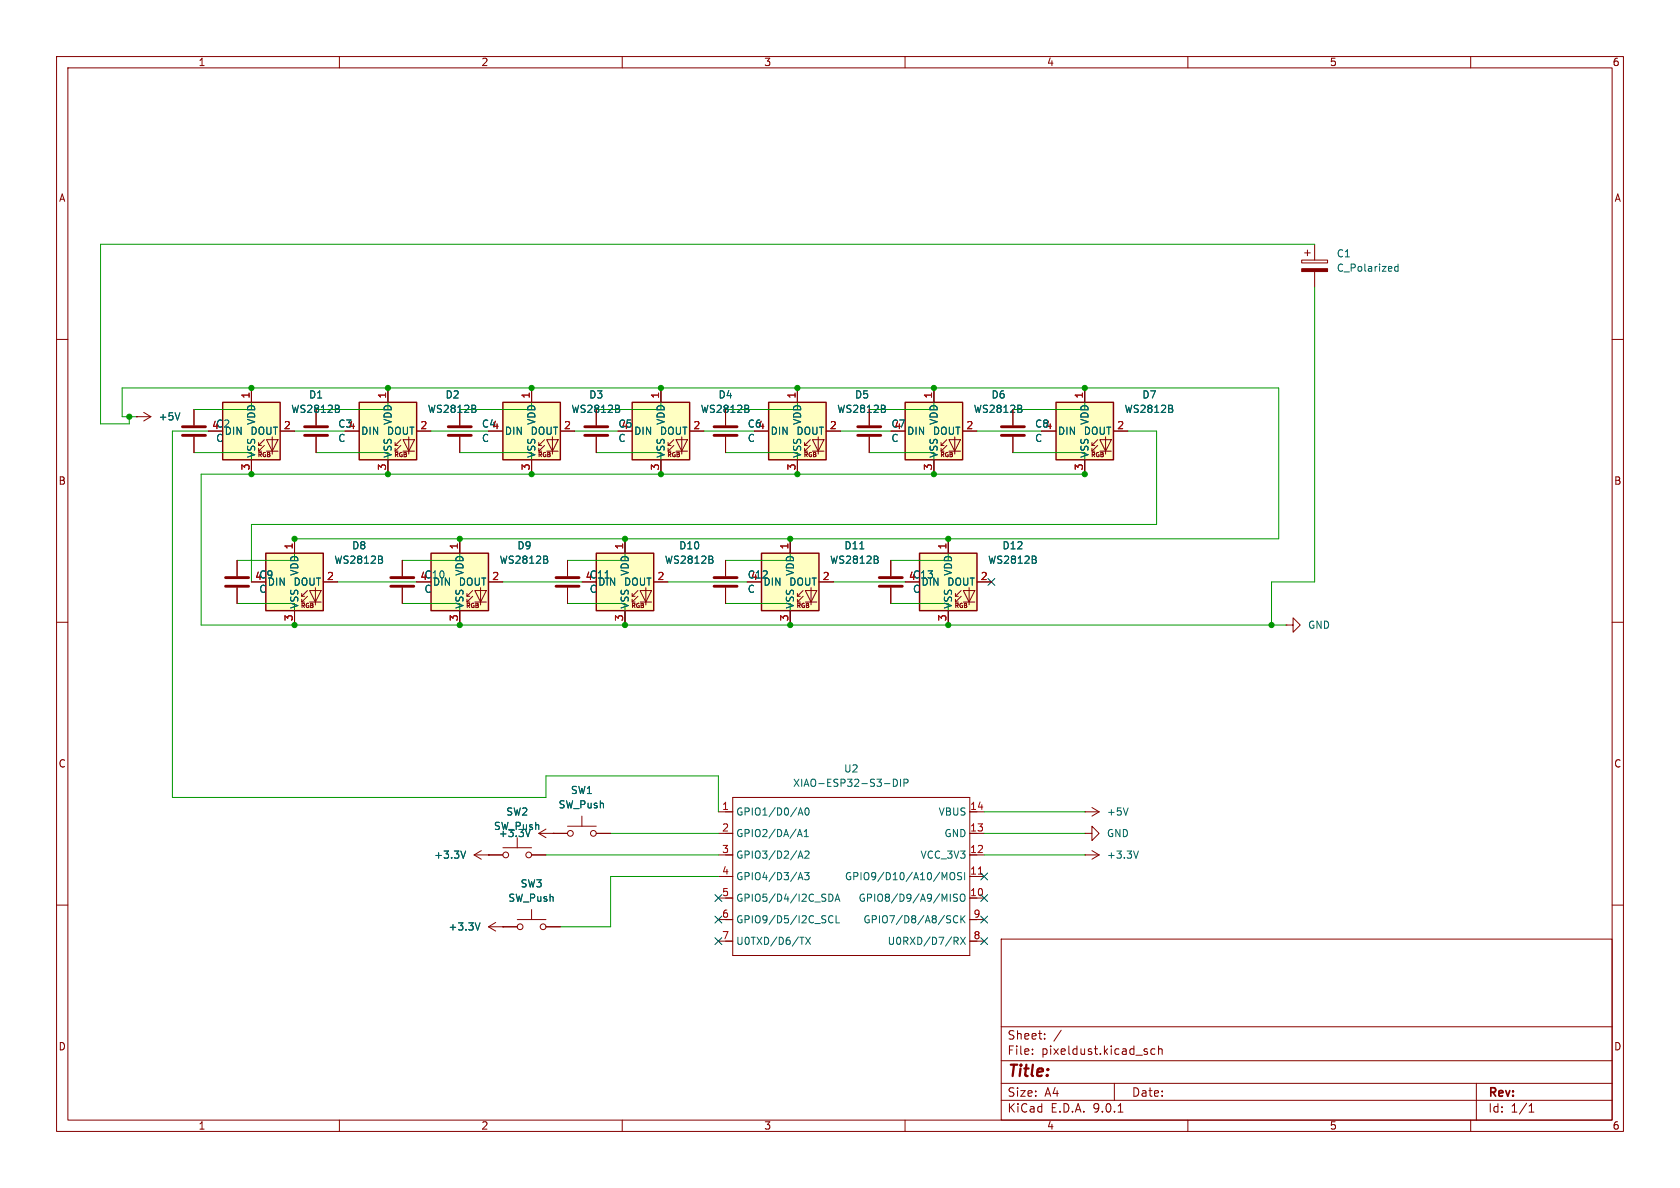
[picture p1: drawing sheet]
<svg xmlns="http://www.w3.org/2000/svg" width="297mm" height="210mm" viewBox="0 0 297 210" stroke-linecap="round" stroke-linejoin="round" font-family="sans-serif">
<g fill="none" stroke="#840000" stroke-width=".18">
<path d="M10 10h277v190h-277zM12 12h273v186h-273zM60 10v2M110 10v2M160 10v2M210 10v2M260 10v2M10 60h2M81.3 72.4v2.8M81.3 77.2v2.8M285 60h2M10 110h2"/>
<path d="M285 110h2M191.8 143.5h.1M191.8 147.3h1.2v-1.2l1.3 1.2-1.3 1.3v-1.3M191.8 147.3h.1M191.8 151.1h.1M191.8 143.5h2.5M191.8 151.1h2.5M193 142.7l1.3 .8M193 150.4l1.3 .7M194.3 143.5l-1.3 .8M194.3 151.1l-1.3 .8M10 160h2"/>
<path d="M177 166h108v32h-108zM285 160h2M60 198v2M110 198v2M160 198v2M177 194.5h108M177 191.5h108M177 187.5h108M177 181.5h108M182.5 186.3v.1M182.5 185.5v.1M184.7 183.6v.1"/>
<path d="M184.7 182.8v.1M187.6 182.1l-1.3 2M197 191.5v3M197.7 196.6h.8M202.7 185.9l.2 .2-.2 .3M202.7 185.4l.1 .1M204.2 185.5l-.5-.1-.2 .3v.4l.1 .2h.6M204.8 185.5l.2-.1 .4 .1 .1 .9M204.8 184.9v1.5M210 198v2M260 198v2M261 191.5v6.5"/>
<path d="M270.3 196.6h.9M270.3 195.5l.4-.4v1.5"/>
</g>
<path d="M199.4 142.8l-.4 1.3M201.3 150.4l-.5 1.3" fill="none" stroke="#006464" stroke-width=".18"/>
<path d="M79.2 75.4h4.1M79.2 77h4.1" fill="none" stroke="#840000" stroke-width=".51"/>
<path d="M63.5 71.1h10.2v10.2h-10.2z" fill="#ffffc2"/>
<g fill="none" stroke="#840000" stroke-width=".18">
<path d="M61 76.2h2.5M68.6 68.6v2.5M69.8 78.7h.6M69.8 79.8h.6M70.9 77.7l-1.1 1v-.5M70.9 78.7l-1.1 1.1v-.6M71.2 77.7h2.1l-1 2.1zM71.2 79.8h2.1M72.3 77.2v3.1M73.7 76.2h2.5M68.6 81.3v2.5M71.1 99.1v2.8"/>
<path d="M71.1 103.9v2.8"/>
</g>
<path d="M63.5 71.1h10.2v10.2h-10.2z" fill="none" stroke="#840000" stroke-width=".25"/>
<path d="M84 72.3l.2 .2-.2 .3M84 71.8v.3" fill="none" stroke="#006464" stroke-width=".18"/>
<path d="M69.1 102.1h4.1M69.1 103.6h4.1" fill="none" stroke="#840000" stroke-width=".51"/>
<path d="M76.2 97.8h10.2v10.2h-10.2z" fill="#ffffc2"/>
<path d="M81.3 95.3v2.5M81.3 108v2.5M82.5 105.4h.6M82.5 106.4h.6M83.6 104.4l-1.1 1v-.5M83.6 105.4l-1.1 1v-.5M83.9 104.4h2.1l-1 2zM83.9 106.4h2.1M85 103.9v3M86.4 102.9h2.5" fill="none" stroke="#840000" stroke-width=".18"/>
<path d="M76.2 97.8h10.2v10.2h-10.2z" fill="none" stroke="#840000" stroke-width=".25"/>
<path d="M96.7 99l.2 .1-.2 .4M96.7 98.4v.4" fill="none" stroke="#006464" stroke-width=".18"/>
<path d="M88.9 71.1h10.2v10.2h-10.2z" fill="#ffffc2"/>
<g fill="none" stroke="#840000" stroke-width=".18">
<path d="M24.1 73.7h.1M24.1 73.7h2.6M25.4 72.9l1.3 .8M26.7 73.7l-1.3 .7M34.3 72.4v2.8M34.3 77.2v2.8M86.4 76.2h2.5M94 68.6v2.5M95.2 78.7h.6M95.2 79.8h.6M96.3 77.7l-1.1 1v-.5M96.3 78.7l-1.1 1.1v-.6"/>
<path d="M96.6 77.7h2.1l-1 2.1zM96.6 79.8h2.1M97.7 77.2v3.1M99.1 76.2h2.5M94 81.3v2.5"/>
</g>
<path d="M88.9 71.1h10.2v10.2h-10.2z" fill="none" stroke="#840000" stroke-width=".25"/>
<path d="M31.8 73l-.4 1.2M109.4 72.3l.2 .2-.2 .3M109.4 71.8v.3" fill="none" stroke="#006464" stroke-width=".18"/>
<path d="M32.3 75.4h4M32.3 77h4" fill="none" stroke="#840000" stroke-width=".51"/>
<path d="M134.6 97.8h10.2v10.2h-10.2z" fill="#ffffc2"/>
<path d="M139.7 95.3v2.5M139.7 108v2.5M141 105.4h.5M141 106.4h.5M142 104.4l-1 1v-.5M142 105.4l-1 1v-.5M142.4 104.4h2l-1 2zM142.4 106.4h2M143.4 103.9v3M144.8 102.9h2.5" fill="none" stroke="#840000" stroke-width=".18"/>
<path d="M134.6 97.8h10.2v10.2h-10.2z" fill="none" stroke="#840000" stroke-width=".25"/>
<path d="M152 97h.7M155.2 99l.1 .1-.1 .4M155.2 98.4v.4" fill="none" stroke="#006464" stroke-width=".18"/>
<path d="M47 97.8h10.1v10.2h-10.1z" fill="#ffffc2"/>
<g fill="none" stroke="#840000" stroke-width=".18">
<path d="M153.7 72.4v2.8M153.7 77.2v2.8M41.9 99.1v2.8M52.1 95.3v2.5M41.9 103.9v2.8M52.1 108v2.5M53.3 105.4h.5M53.3 106.4h.5M54.4 104.4l-1.1 1v-.5M54.4 105.4l-1.1 1v-.5M54.7 104.4h2.1l-1 2zM54.7 106.4h2.1"/>
<path d="M55.8 103.9v3M57.1 102.9h2.6"/>
</g>
<path d="M47 97.8h10.1v10.2h-10.1z" fill="none" stroke="#840000" stroke-width=".25"/>
<path d="M67.5 99l.1 .1-.1 .4M67.5 98.4v.4" fill="none" stroke="#006464" stroke-width=".18"/>
<path d="M151.6 75.4h4.1M151.6 77h4.1M39.9 102.1h4M39.9 103.6h4" fill="none" stroke="#840000" stroke-width=".51"/>
<path d="M186.7 71.1h10.1v10.2h-10.1z" fill="#ffffc2"/>
<path d="M184.1 76.2h2.6M191.8 68.6v2.5M193 78.7h.5M193 79.8h.5M194.1 77.7l-1.1 1v-.5M194.1 78.7l-1.1 1.1v-.6M194.4 77.7h2.1l-1 2.1zM194.4 79.8h2.1M195.5 77.2v3.1M196.8 76.2h2.6M191.8 81.3v2.5" fill="none" stroke="#840000" stroke-width=".18"/>
<path d="M186.7 71.1h10.1v10.2h-10.1z" fill="none" stroke="#840000" stroke-width=".25"/>
<path d="M207.2 72.3l.1 .2-.1 .3M207.2 71.8v.3" fill="none" stroke="#006464" stroke-width=".18"/>
<path d="M135.9 71.1h10.1v10.2h-10.1z" fill="#ffffc2"/>
<path d="M133.3 76.2h2.6M141 68.6v2.5M142.2 78.7h.5M142.2 79.8h.5M143.3 77.7l-1.1 1v-.5M143.3 78.7l-1.1 1.1v-.6M143.6 77.7h2.1l-1 2.1zM143.6 79.8h2.1M144.7 77.2v3.1M146 76.2h2.6M141 81.3v2.5" fill="none" stroke="#840000" stroke-width=".18"/>
<path d="M135.9 71.1h10.1v10.2h-10.1z" fill="none" stroke="#840000" stroke-width=".25"/>
<path d="M156.4 72.3l.1 .2-.1 .3M156.4 71.8v.3" fill="none" stroke="#006464" stroke-width=".18"/>
<path d="M162.6 97.8h10.1v10.2h-10.1z" fill="#ffffc2"/>
<g fill="none" stroke="#840000" stroke-width=".18">
<path d="M230.1 46h4.6v.5h-4.6zM230.6 44.7h1M231.1 44.2v1M232.4 43.2v2.8M232.4 48v2.8M55.9 72.4v2.8M55.9 77.2v2.8M157.5 99.1v2.8M167.6 95.3v2.5M157.5 103.9v2.8M167.6 108v2.5M168.9 105.4h.5"/>
<path d="M168.9 106.4h.5M169.9 104.4l-1 1v-.5M169.9 105.4l-1 1v-.5M170.3 104.4h2l-1 2zM170.3 106.4h2M171.3 103.9v3M172.7 102.9h2.6M227.3 110.5h1.3v-1.3l1.3 1.3-1.3 1.3v-1.3M227.3 110.5h.1"/>
</g>
<path d="M162.6 97.8h10.1v10.2h-10.1z" fill="none" stroke="#840000" stroke-width=".25"/>
<path d="M247.2 46.7v1.3M247.2 47.2l-.4-.1-.2 .2 .1 .6h.5M183.1 99l.1 .1-.1 .4M183.1 98.4v.4" fill="none" stroke="#006464" stroke-width=".18"/>
<path d="M53.8 75.4h4.1M53.8 77h4.1M155.4 102.1h4.1M155.4 103.6h4.1" fill="none" stroke="#840000" stroke-width=".51"/>
<path d="M230.1 47.5h4.6v.5h-4.6z" fill="#840000" stroke="#840000" stroke-width=".18"/>
<path d="M39.4 71.1h10.1v10.2h-10.1z" fill="#ffffc2"/>
<g fill="none" stroke="#840000" stroke-width=".18">
<path d="M44.4 68.6v2.5M45.7 78.7h.5M45.7 79.8h.5M46.7 77.7l-1 1v-.5M46.7 78.7l-1 1.1v-.6M47.1 77.7h2l-1 2.1zM47.1 79.8h2M48.1 77.2v3.1M49.5 76.2h2.6M44.4 81.3v2.5M127 143.5h2.5M127 147.3h2.5"/>
<path d="M127 151.1h2.5M127 154.9h2.5M127 158.8h2.5M129.5 141h41.9v27.9h-41.9zM171.4 143.5h2.6M171.4 147.3h2.6M171.4 151.1h2.6M171.4 154.9h2.6M171.4 158.8h2.6M127 162.6h2.5M127 166.4h2.5M171.4 162.6h2.6"/>
<path d="M171.4 166.4h2.6"/>
</g>
<path d="M39.4 71.1h10.1v10.2h-10.1z" fill="none" stroke="#840000" stroke-width=".25"/>
<g fill="none" stroke="#006464" stroke-width=".18">
<path d="M59.9 72.3l.1 .2-.1 .3M59.9 71.8v.3M156.4 138.5h.9M157.9 137.7a.64 .64 0 0 1 .8 .7 .64 .64 0 0 1-.8 .6zM159.2 137.7v1.3M159.8 138.4l.6-.1 .1-.1v-.3l-.7-.2v1.3M141 147.9l.4-1.3 .4 1.3M141.1 144.1l.4-1.3 .4 1.3M141.1 151.7l.4-1.3 .4 1.3M141.1 155.5l.4-1.3 .4 1.3M141.1 147.5h.6M141.2 143.7h.6"/>
<path d="M141.2 151.3h.6M141.2 155.2h.6M142.2 147.9h.7M142.2 147l.3-.4v1.3M142.2 154.2h.8l-.4 .5 .4 .2v.5l-.2 .1-.6-.1M142.3 150.6l.5-.2 .2 .4-.8 .9h.8M142.5 142.9l.1-.1a.68 .68 0 0 1 .4 .7 .68 .68 0 0 1-.4 .6 .84 .84 0 0 1-.1-1.2zM146.5 158.1a.64 .64 0 0 1 .8 .6 .64 .64 0 0 1-.8 .6M147.6 159.3l.4-1.2 .5 1.2M147.7 159h.7M168 154.4l.2-.2a.43 .43 0 0 1 .6 .5v.4a.42 .42 0 0 1-.4 .4 .42 .42 0 0 1-.5-.4zM169.3 158.1h-.5l-.2 .1v.3l.5 .3 .2 .3-.3 .2h-.5"/>
<path d="M169.9 158.1h.2a.43 .43 0 0 1 .5 .4v.4a.42 .42 0 0 1-.4 .4 .42 .42 0 0 1-.4-.4v-.4zM170 154.3l-.5-.1-.2 .2v.3l.6 .3 .1 .3-.2 .2h-.5M170.5 154.2v1.3M141.4 165.7h.7M142.4 165.7l.9 1.2M143.3 165.7l-.9 1.2M147.3 162a.6 .6 0 0 0-.9 .4 .6 .6 0 0 0 .6 .7l.3-.1M147.8 161.9v1.2h.6M168.7 165.7h.4l.3 .2-.1 .4h-.6M169 166.3l.4 .6M169.3 162a.6 .6 0 0 0-.8 .4 .6 .6 0 0 0 .6 .7l.2-.1M169.8 165.7l.9 1.2"/>
<path d="M169.9 161.9v1.2M170.1 162.4l.5 .7M170.6 161.9l-.7 .7M170.7 165.7l-.9 1.2"/>
</g>
<path d="M173 154.5h.7" fill="none" stroke="#a90000" stroke-width=".18"/>
<path d="M111.8 71.1h10.1v10.2h-10.1z" fill="#ffffc2"/>
<path d="M116.8 68.6v2.5M118.1 78.7h.5M118.1 79.8h.5M119.1 77.7l-1 1v-.5M119.1 78.7l-1 1.1v-.6M119.5 77.7h2l-1 2.1zM119.5 79.8h2M120.5 77.2v3.1M121.9 76.2h2.6M116.8 81.3v2.5" fill="none" stroke="#840000" stroke-width=".18"/>
<path d="M111.8 71.1h10.1v10.2h-10.1z" fill="none" stroke="#840000" stroke-width=".25"/>
<path d="M132.3 72.3l.1 .2-.1 .3M132.3 71.8v.3" fill="none" stroke="#006464" stroke-width=".18"/>
<path d="M160 71.1h10.2v10.2h-10.2z" fill="#ffffc2"/>
<g fill="none" stroke="#840000" stroke-width=".18">
<path d="M165.1 68.6v2.5M166.4 78.7h.5M166.4 79.8h.5M167.4 77.7l-1 1v-.5M167.4 78.7l-1 1.1v-.6M167.8 77.7h2l-1 2.1zM167.8 79.8h2M168.8 77.2v3.1M170.2 76.2h2.5M179.1 72.4v2.8M179.1 77.2v2.8M165.1 81.3v2.5"/>
<path d="M88.9 163.8h2.5M91.4 162.6h5.1M94 160.8v1.8M96.5 163.8h2.6"/>
<circle cx="91.9" cy="163.8" r=".51"/>
<circle cx="96" cy="163.8" r=".51"/>
</g>
<path d="M160 71.1h10.2v10.2h-10.2z" fill="none" stroke="#840000" stroke-width=".25"/>
<path d="M180.6 72.3l.1 .2-.1 .3M180.6 71.8v.3" fill="none" stroke="#006464" stroke-width=".18"/>
<path d="M177 75.4h4.1M177 77h4.1" fill="none" stroke="#840000" stroke-width=".51"/>
<path d="M105.4 97.8h10.2v10.2h-10.2z" fill="#ffffc2"/>
<g fill="none" stroke="#840000" stroke-width=".18">
<path d="M24.1 73.7h.1M34.3 72.4v2.8M34.3 77.2v2.8M44.4 68.6v2.5M49.5 76.2h2.6M55.9 72.4v2.8M55.9 77.2v2.8M61 76.2h2.5M68.6 68.6v2.5M73.7 76.2h2.5M81.3 72.4v2.8M81.3 77.2v2.8"/>
<path d="M86.4 76.2h2.5M94 68.6v2.5M99.1 76.2h2.5M105.4 72.4v2.8M105.4 77.2v2.8M116.8 68.6v2.5M121.9 76.2h2.6M128.3 72.4v2.8M128.3 77.2v2.8M133.3 76.2h2.6M141 68.6v2.5M146 76.2h2.6"/>
<path d="M153.7 72.4v2.8M153.7 77.2v2.8M165.1 68.6v2.5M170.2 76.2h2.5M179.1 72.4v2.8M179.1 77.2v2.8M184.1 76.2h2.6M191.8 68.6v2.5M196.8 76.2h2.6M41.9 99.1v2.8M44.4 81.3v2.5M52.1 95.3v2.5"/>
<path d="M68.6 81.3v2.5M71.1 99.1v2.8M81.3 95.3v2.5M94 81.3v2.5M100.3 99.1v2.8M110.5 95.3v2.5M116.8 81.3v2.5M128.3 99.1v2.8M139.7 95.3v2.5M141 81.3v2.5M157.5 99.1v2.8M165.1 81.3v2.5"/>
<path d="M167.6 95.3v2.5M191.8 81.3v2.5M41.9 103.9v2.8M52.1 108v2.5M57.1 102.9h2.6M71.1 103.9v2.8M81.3 108v2.5M86.4 102.9h2.5M100.3 103.9v2.8M110.5 108v2.5M111.8 105.4h.5M111.8 106.4h.5"/>
<path d="M112.8 104.4l-1 1v-.5M112.8 105.4l-1 1v-.5M113.2 104.4h2l-1 2zM113.2 106.4h2M114.2 103.9v3M115.6 102.9h2.5M128.3 103.9v2.8M139.7 108v2.5M144.8 102.9h2.5M157.5 103.9v2.8M167.6 108v2.5M172.7 102.9h2.6"/>
<path d="M83.8 151.1h5.1M83.8 151.1l1.3 .8M85.1 150.4l-1.3 .7M86.4 151.1h.1M88.9 149.9h5.1M91.4 148.1v1.8M94 151.1h2.5M95.2 147.3l1.3 .8M95.2 147.3h5.1M96.5 146.6l-1.3 .7M97.8 147.3h.1M100.3 146.1h5.1"/>
<path d="M102.9 144.3v1.8M105.4 147.3h2.5M86.4 163.8l1.2 .8M86.4 163.8h5M87.6 163.1l-1.2 .7M88.9 163.8h.1M96.5 163.8h2.6"/>
<circle cx="89.4" cy="151.1" r=".51"/>
<circle cx="93.5" cy="151.1" r=".51"/>
<circle cx="100.8" cy="147.3" r=".51"/>
<circle cx="104.9" cy="147.3" r=".51"/>
</g>
<path d="M105.4 97.8h10.2v10.2h-10.2z" fill="none" stroke="#840000" stroke-width=".25"/>
<g fill="none" stroke="#006464" stroke-width=".18">
<path d="M31.8 73l-.4 1.2M59.9 72.3l.1 .2-.1 .3M59.9 71.8v.3M84 72.3l.2 .2-.2 .3M84 71.8v.3M109.4 72.3l.2 .2-.2 .3M109.4 71.8v.3M132.3 72.3l.1 .2-.1 .3M132.3 71.8v.3M156.4 72.3l.1 .2-.1 .3M156.4 71.8v.3M180.6 72.3l.1 .2-.1 .3"/>
<path d="M180.6 71.8v.3M207.2 72.3l.1 .2-.1 .3M207.2 71.8v.3M67.5 99l.1 .1-.1 .4M67.5 98.4v.4M96.7 99l.2 .1-.2 .4M96.7 98.4v.4M125.9 99l.2 .1-.2 .4M125.9 98.4v.4M152 97h.7M155.2 99l.1 .1-.1 .4M155.2 98.4v.4"/>
<path d="M183.1 99l.1 .1-.1 .4M183.1 98.4v.4M82.3 150.4l-.4 1.3M93.7 146.6l-.4 1.3M84.9 163.1l-.5 1.3"/>
</g>
<path d="M103.4 75.4h4M103.4 77h4M126.2 75.4h4.1M126.2 77h4.1M98.3 102.1h4.1M98.3 103.6h4.1M126.2 102.1h4.1M126.2 103.6h4.1" fill="none" stroke="#840000" stroke-width=".51"/>
<g fill="none" stroke="#009600" stroke-width=".18">
<path d="M232.4 43.2h-214.6v31.7h5.1v-1.2M232.4 50.8v52.1h-7.6v7.6M24.1 73.7h-2.5v-5.1h204.5v26.7h-174v3.8h-10.2M36.8 76.2h-6.3v64.8h66v-3.8h30.5v6.3M44.4 68.6v3.8h-10.1M52.1 76.2h8.9M68.6 68.6v3.8h-12.7M76.2 76.2h10.2M94 68.6v3.8h-12.7M101.6 76.2h7.6M116.8 68.6v3.8h-11.4M124.5 76.2h8.8"/>
<path d="M141 68.6v3.8h-12.7M148.6 76.2h8.9M165.1 68.6v3.8h-11.4M172.7 76.2h11.4M191.8 68.6v3.8h-12.7M199.4 76.2h5.1v16.5h-160.1v10.2M34.3 80h10.1v3.8M55.9 80h12.7v3.8M81.3 80h12.7v3.8M81.3 95.3v3.8h-10.2M105.4 80h11.4v3.8M110.5 95.3v3.8h-10.2"/>
<path d="M128.3 80h12.7v3.8M139.7 95.3v3.8h-11.4M153.7 80h11.4v3.8M167.6 95.3v3.8h-10.1M179.1 80h12.7v3.8h-156.2v26.7h191.7M41.9 106.7h10.2v3.8M59.7 102.9h14M71.1 106.7h10.2v3.8M88.9 102.9h14M100.3 106.7h10.2v3.8M118.1 102.9h14M128.3 106.7h11.4v3.8"/>
<path d="M147.3 102.9h12.7M157.5 106.7h10.1v3.8M96.5 151.1h30.5M107.9 147.3h19.1M127 154.9h-19.1v8.9h-8.8M174 147.3h17.8M174 151.1h17.8M174 143.5h17.8"/>
</g>
<g fill="none" stroke="#000084" stroke-width=".18">
<path d="M174.7 102.3l1.2 1.2M175.9 102.3l-1.2 1.2M126.4 158.1l1.2 1.3M127.6 158.1l-1.2 1.3M173.4 154.3l1.2 1.2M173.4 158.1l1.2 1.3M174.6 154.3l-1.2 1.2M174.6 158.1l-1.2 1.3M126.4 165.8l1.2 1.2M126.4 162l1.2 1.2M127.6 165.8l-1.2 1.2M127.6 162l-1.2 1.2"/>
<path d="M173.4 162l1.2 1.2M173.4 165.8l1.2 1.2M174.6 162l-1.2 1.2M174.6 165.8l-1.2 1.2"/>
</g>
<g fill="#009600" stroke="#009600" stroke-width=".18">
<circle cx="81.3" cy="110.5" r=".46"/>
<circle cx="52.1" cy="95.3" r=".46"/>
<circle cx="68.6" cy="83.8" r=".46"/>
<circle cx="81.3" cy="95.3" r=".46"/>
<circle cx="52.1" cy="110.5" r=".46"/>
<circle cx="141" cy="68.6" r=".46"/>
<circle cx="141" cy="83.8" r=".46"/>
<circle cx="167.6" cy="95.3" r=".46"/>
<circle cx="68.6" cy="68.6" r=".46"/>
<circle cx="44.4" cy="83.8" r=".46"/>
<circle cx="44.4" cy="68.6" r=".46"/>
<circle cx="116.8" cy="83.8" r=".46"/>
<circle cx="116.8" cy="68.6" r=".46"/>
<circle cx="94" cy="68.6" r=".46"/>
<circle cx="94" cy="83.8" r=".46"/>
<circle cx="22.9" cy="73.7" r=".46"/>
<circle cx="167.6" cy="110.5" r=".46"/>
<circle cx="191.8" cy="68.6" r=".46"/>
<circle cx="165.1" cy="68.6" r=".46"/>
<circle cx="224.8" cy="110.5" r=".46"/>
<circle cx="191.8" cy="83.8" r=".46"/>
<circle cx="165.1" cy="83.8" r=".46"/>
<circle cx="110.5" cy="110.5" r=".46"/>
<circle cx="110.5" cy="95.3" r=".46"/>
<circle cx="139.7" cy="95.3" r=".46"/>
<circle cx="139.7" cy="110.5" r=".46"/>
</g>
<text font-size="2.8" fill="#840000" x="178" y="190.9">Title:</text>
<g font-size="2.1" fill="#840000">
<text x="178" y="184">Sheet:</text>
<text x="178" y="186.7">File:</text>
<text x="184.1" y="186.7">pixeldust.kicad_sch</text>
<text x="178" y="196.9">KiCad</text>
<text x="178" y="194.1">Size:</text>
<text x="184.7" y="194.1">A4</text>
<text x="185.7" y="196.9">E.D.A.</text>
<text x="193.3" y="196.9">9.0.1</text>
<text x="200" y="194.1">Date:</text>
<text x="263" y="194.3">Rev:</text>
<text x="263" y="196.9">Id:</text>
<text x="267.1" y="196.9">1/1</text>
</g>
<g font-size="1.8" fill="#840000">
<text x="35" y="11.9">1</text>
<text x="85" y="11.9">2</text>
<text x="135" y="11.9">3</text>
<text x="185" y="11.9">4</text>
<text x="235" y="11.9">5</text>
<text x="285" y="11.9">6</text>
<text x="10.3" y="35.9">A</text>
<text x="285.3" y="35.9">A</text>
<text x="157.5" y="75.8">C7</text>
<text x="10.3" y="85.9">B</text>
<text x="285.3" y="85.9">B</text>
<text x="10.3" y="135.9">C</text>
<text x="285.3" y="135.9">C</text>
<text x="10.3" y="185.9">D</text>
<text x="285.3" y="185.9">D</text>
<text x="35" y="199.9">1</text>
<text x="85" y="199.9">2</text>
<text x="135" y="199.9">3</text>
<text x="185" y="199.9">4</text>
<text x="235" y="199.9">5</text>
<text x="285" y="199.9">6</text>
</g>
<g font-size="1.8" fill="#006464">
<text x="236.2" y="45.7">C1</text>
<text x="236.2" y="48.2">C_Polarized</text>
<text x="54.5" y="70.6">D1</text>
<text x="78.7" y="70.6">D2</text>
<text x="104.1" y="70.6">D3</text>
<text x="126.9" y="70.6">D4</text>
<text x="151.1" y="70.6">D5</text>
<text x="175.2" y="70.6">D6</text>
<text x="201.9" y="70.6">D7</text>
<text x="27.9" y="74.5">+5V</text>
<text x="39.6" y="77.1">DIN</text>
<text x="44.2" y="77.1">DOUT</text>
<text x="45.3" y="75.2" transform="rotate(-90 45.3 75.2)">VDD</text>
<text x="51.4" y="73.2">WS2812B</text>
<text x="63.8" y="77.1">DIN</text>
<text x="68.3" y="77.1">DOUT</text>
<text x="69.4" y="75.2" transform="rotate(-90 69.4 75.2)">VDD</text>
<text x="75.5" y="73.2">WS2812B</text>
<text x="89.2" y="77.1">DIN</text>
<text x="93.7" y="77.1">DOUT</text>
<text x="94.8" y="75.2" transform="rotate(-90 94.8 75.2)">VDD</text>
<text x="100.9" y="73.2">WS2812B</text>
<text x="109.2" y="75.8">C5</text>
<text x="109.8" y="75.9">4</text>
<text x="112" y="77.1">DIN</text>
<text x="116.6" y="77.1">DOUT</text>
<text x="117.7" y="75.2" transform="rotate(-90 117.7 75.2)">VDD</text>
<text x="123.8" y="73.2">WS2812B</text>
<text x="132.1" y="75.8">C64</text>
<text x="136.1" y="77.1">DIN</text>
<text x="140.7" y="77.1">DOUT</text>
<text x="141.8" y="75.2" transform="rotate(-90 141.8 75.2)">VDD</text>
<text x="147.9" y="73.2">WS2812B</text>
<text x="160.3" y="77.1">DIN</text>
<text x="164.8" y="77.1">DOUT</text>
<text x="166" y="75.2" transform="rotate(-90 166 75.2)">VDD</text>
<text x="172" y="73.2">WS2812B</text>
<text x="182.9" y="75.8">C84</text>
<text x="186.9" y="77.1">DIN</text>
<text x="191.5" y="77.1">DOUT</text>
<text x="192.6" y="75.2" transform="rotate(-90 192.6 75.2)">VDD</text>
<text x="198.7" y="73.2">WS2812B</text>
<text x="38.1" y="78.3">C</text>
<text x="45.3" y="81" transform="rotate(-90 45.3 81)">VSS</text>
<text x="59.7" y="78.3">C</text>
<text x="69.4" y="81" transform="rotate(-90 69.4 81)">VSS</text>
<text x="85.1" y="78.3">C</text>
<text x="94.8" y="81" transform="rotate(-90 94.8 81)">VSS</text>
<text x="109.2" y="78.3">C</text>
<text x="117.7" y="81" transform="rotate(-90 117.7 81)">VSS</text>
<text x="132.1" y="78.3">C</text>
<text x="141.8" y="81" transform="rotate(-90 141.8 81)">VSS</text>
<text x="157.5" y="78.3">C</text>
<text x="166" y="81" transform="rotate(-90 166 81)">VSS</text>
<text x="182.9" y="78.3">C</text>
<text x="192.6" y="81" transform="rotate(-90 192.6 81)">VSS</text>
<text x="52.9" y="101.9" transform="rotate(-90 52.9 101.9)">VDD</text>
<text x="59" y="99.9">WS2812B</text>
<text x="62.2" y="97.3">D8</text>
<text x="82.1" y="101.9" transform="rotate(-90 82.1 101.9)">VDD</text>
<text x="88.2" y="99.9">WS2812B</text>
<text x="91.4" y="97.3">D9</text>
<text x="111.4" y="101.9" transform="rotate(-90 111.4 101.9)">VDD</text>
<text x="117.4" y="99.9">WS2812B</text>
<text x="120" y="97.3">D10</text>
<text x="140.6" y="101.9" transform="rotate(-90 140.6 101.9)">VDD</text>
<text x="146.6" y="99.9">WS2812B</text>
<text x="149.2" y="97.3">D11</text>
<text x="168.5" y="101.9" transform="rotate(-90 168.5 101.9)">VDD</text>
<text x="174.6" y="99.9">WS2812B</text>
<text x="177.1" y="97.3">D12</text>
<text x="45" y="102.6">4C9</text>
<text x="45.7" y="105">C</text>
<text x="47.2" y="103.7">DIN</text>
<text x="51.8" y="103.7">DOUT</text>
<text x="52.9" y="107.7" transform="rotate(-90 52.9 107.7)">VSS</text>
<text x="74.9" y="105">C</text>
<text x="76.5" y="103.7">DIN</text>
<text x="81" y="103.7">DOUT</text>
<text x="82.1" y="107.7" transform="rotate(-90 82.1 107.7)">VSS</text>
<text x="103.4" y="102.6">4C11</text>
<text x="104.1" y="105">C</text>
<text x="105.7" y="103.7">DIN</text>
<text x="110.2" y="103.7">DOUT</text>
<text x="111.4" y="107.7" transform="rotate(-90 111.4 107.7)">VSS</text>
<text x="132.1" y="102.5">C12</text>
<text x="132.1" y="105">C</text>
<text x="132.6" y="102.6">4</text>
<text x="134.9" y="103.7">DIN</text>
<text x="139.4" y="103.7">DOUT</text>
<text x="140.6" y="107.7" transform="rotate(-90 140.6 107.7)">VSS</text>
<text x="161.3" y="105">C</text>
<text x="162.8" y="103.7">DIN</text>
<text x="167.4" y="103.7">DOUT</text>
<text x="168.5" y="107.7" transform="rotate(-90 168.5 107.7)">VSS</text>
<text x="231.1" y="111.4">GND</text>
<text x="149.1" y="136.8">U2</text>
<text x="98.7" y="143.1">SW_Push</text>
<text x="100.8" y="140.6">SW1</text>
<text x="140.1" y="139.3">XIAO-ESP32-S3-DIP</text>
<text x="87.2" y="146.9">SW_Push</text>
<text x="88.1" y="148.2">+3.3V</text>
<text x="89.4" y="144.4">SW2</text>
<text x="130" y="144.4">GPIO1/D0/A0</text>
<text x="130" y="148.2">GPIO2/DA/A1</text>
<text x="165.8" y="144.4">VBUS</text>
<text x="166.9" y="148.2">GND</text>
<text x="195.6" y="144.4">+5V</text>
<text x="195.6" y="148.2">GND</text>
<text x="76.7" y="152">+3.3V</text>
<text x="130" y="152">GPIO3/D2/A2</text>
<text x="130" y="155.8">GPIO4/D3/A3</text>
<text x="149.3" y="155.8">GPIO9/D10/A10/MOSI</text>
<text x="162.6" y="152">VCC_3V3</text>
<text x="195.6" y="152">+3.3V</text>
<text x="89.8" y="159.6">SW_Push</text>
<text x="91.9" y="157.1">SW3</text>
<text x="130" y="159.6">GPIO5/D4/I2C_SDA</text>
<text x="151.7" y="159.6">GPIO8/D9/A9/MISO</text>
<text x="79.2" y="164.7">+3.3V</text>
<text x="130" y="163.4">GPIO9/D5/I2C_SCL</text>
<text x="130" y="167.2">U0TXD/D6/TX</text>
<text x="152.5" y="163.4">GPIO7/D8/A8/SCK</text>
<text x="156.8" y="167.2">U0RXD/D7/RX</text>
</g>
<g font-size="1.8" fill="#a90000">
<text x="44.2" y="70.6" transform="rotate(-90 44.2 70.6)">1</text>
<text x="68.3" y="70.6" transform="rotate(-90 68.3 70.6)">1</text>
<text x="93.7" y="70.6" transform="rotate(-90 93.7 70.6)">1</text>
<text x="116.6" y="70.6" transform="rotate(-90 116.6 70.6)">1</text>
<text x="140.7" y="70.6" transform="rotate(-90 140.7 70.6)">1</text>
<text x="164.8" y="70.6" transform="rotate(-90 164.8 70.6)">1</text>
<text x="191.5" y="70.6" transform="rotate(-90 191.5 70.6)">1</text>
<text x="37.4" y="75.9">4C2</text>
<text x="50.1" y="75.9">2</text>
<text x="59.7" y="75.8">C34</text>
<text x="74.2" y="75.9">2</text>
<text x="85.1" y="75.8">C44</text>
<text x="99.6" y="75.9">2</text>
<text x="122.5" y="75.9">2</text>
<text x="146.6" y="75.9">2</text>
<text x="158" y="75.9">4</text>
<text x="170.7" y="75.9">2</text>
<text x="197.4" y="75.9">2</text>
<text x="44.2" y="83.3" transform="rotate(-90 44.2 83.3)">3</text>
<text x="68.3" y="83.3" transform="rotate(-90 68.3 83.3)">3</text>
<text x="93.7" y="83.3" transform="rotate(-90 93.7 83.3)">3</text>
<text x="116.6" y="83.3" transform="rotate(-90 116.6 83.3)">3</text>
<text x="140.7" y="83.3" transform="rotate(-90 140.7 83.3)">3</text>
<text x="164.8" y="83.3" transform="rotate(-90 164.8 83.3)">3</text>
<text x="191.5" y="83.3" transform="rotate(-90 191.5 83.3)">3</text>
<text x="51.8" y="97.2" transform="rotate(-90 51.8 97.2)">1</text>
<text x="81" y="97.2" transform="rotate(-90 81 97.2)">1</text>
<text x="110.2" y="97.2" transform="rotate(-90 110.2 97.2)">1</text>
<text x="139.4" y="97.2" transform="rotate(-90 139.4 97.2)">1</text>
<text x="167.4" y="97.2" transform="rotate(-90 167.4 97.2)">1</text>
<text x="57.7" y="102.6">2</text>
<text x="74.2" y="102.6">4C10</text>
<text x="86.9" y="102.6">2</text>
<text x="116.1" y="102.6">2</text>
<text x="145.3" y="102.6">2</text>
<text x="160.6" y="102.6">4C13</text>
<text x="173.3" y="102.6">2</text>
<text x="51.8" y="109.9" transform="rotate(-90 51.8 109.9)">3</text>
<text x="81" y="109.9" transform="rotate(-90 81 109.9)">3</text>
<text x="110.2" y="109.9" transform="rotate(-90 110.2 109.9)">3</text>
<text x="139.4" y="109.9" transform="rotate(-90 139.4 109.9)">3</text>
<text x="167.4" y="109.9" transform="rotate(-90 167.4 109.9)">3</text>
<text x="127.6" y="143.3">1</text>
<text x="171.4" y="143.3">14</text>
<text x="127.6" y="147.1">2</text>
<text x="171.4" y="147.1">13</text>
<text x="127.6" y="150.9">3</text>
<text x="127.6" y="154.7">4</text>
<text x="171.4" y="150.9">12</text>
<text x="171.4" y="154.7">11</text>
<text x="127.6" y="158.5">5</text>
<text x="171.4" y="158.5">10</text>
<text x="127.6" y="162.3">6</text>
<text x="127.6" y="166.1">7</text>
<text x="172" y="162.3">9</text>
<text x="172" y="166.1">8</text>
</g>
<g font-size="1.1" fill="#840000">
<text x="45.4" y="81">RGB</text>
<text x="69.6" y="81">RGB</text>
<text x="95" y="81">RGB</text>
<text x="117.8" y="81">RGB</text>
<text x="142" y="81">RGB</text>
<text x="166.1" y="81">RGB</text>
<text x="192.8" y="81">RGB</text>
<text x="53.1" y="107.7">RGB</text>
<text x="82.3" y="107.7">RGB</text>
<text x="111.5" y="107.7">RGB</text>
<text x="140.7" y="107.7">RGB</text>
<text x="168.6" y="107.7">RGB</text>
</g>
</svg>
